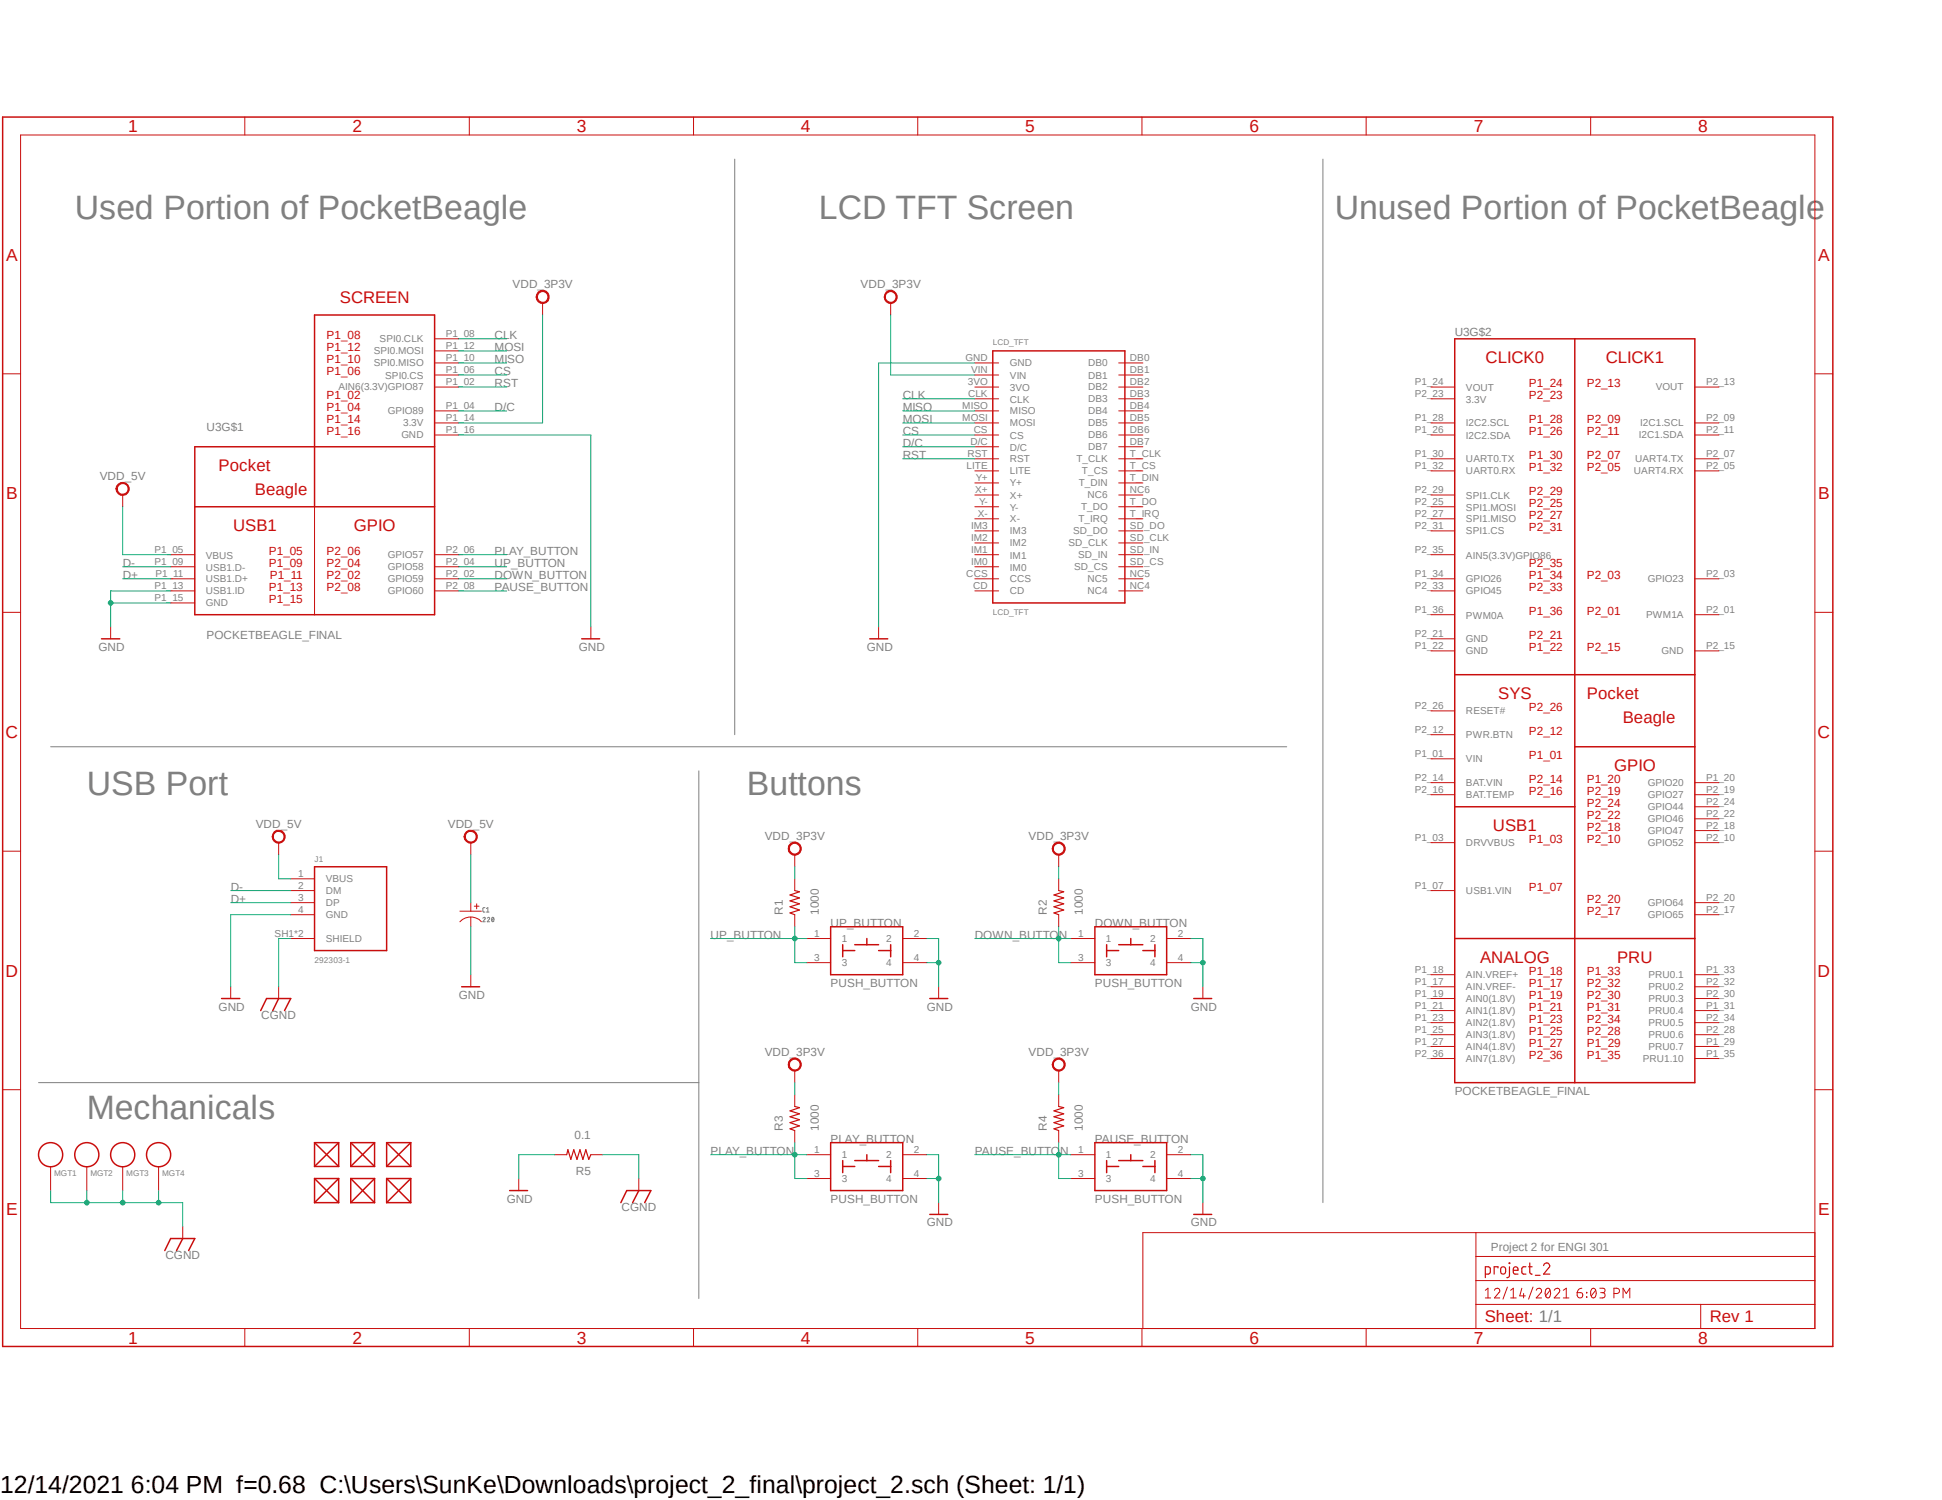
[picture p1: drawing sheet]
<svg xmlns="http://www.w3.org/2000/svg" width="279mm" height="216mm" viewBox="0 0 279 216" stroke-linecap="round" stroke-linejoin="round" font-family="sans-serif">
<path d="M0 16.6l264.5 177.6M264.5 16.6l-264.5 177.6" fill="none" stroke="#fff" stroke-width=".14"/>
<path d="M105.7 22.9v82.8M190.3 22.9v150.2M7.3 107.5h177.8M100.5 111v75.9M69.5 132.2l.3-.2v.2l-.3 .5h.3M69.8 130.6l-.3 .2v.3l.1 .2h.2M70 131.3h.4M70 130.8l.2-.2v.7M70.1 132.2l.2-.2 .1 .1-.3 .6h.3M70.8 132l.2 .1 .1 .2-.1 .3-.1 .1-.2-.4zM71 132.2l-.3 .3M5.5 155.8h95" fill="none" stroke="#808080" stroke-width=".14"/>
<g fill="none" stroke="#c90d0c" stroke-width=".14">
<path d="M3 19.4h258.1v171.8h-258.1zM35.2 16.8v2.6M67.5 16.8v2.6M99.8 16.8v2.6M132 16.8v2.6M164.3 16.8v2.6M196.6 16.8v2.6M228.9 16.8v2.6M.4 53.8h2.6M62.5 54h3.5M62.5 48.8h3.5M62.5 52.2h3.5"/>
<path d="M62.5 50.5h3.5M62.5 55.7h3.5M62.5 59.1h3.5M205.9 55.7h3.4M205.9 57.4h3.4M243.8 55.7h3.5M261.1 53.8h2.6M24.6 79.8h3.4M45.3 72.9v15.6M62.5 79.8h3.5M62.5 60.9h3.5M62.5 62.6h3.5"/>
<path d="M205.9 79.8h3.4M205.9 60.9h3.4M205.9 62.6h3.4M205.9 66h3.4M205.9 67.8h3.4M205.9 72.9h3.4M205.9 74.7h3.4M205.9 71.2h3.4M205.9 76.4h3.4M243.8 60.9h3.5M243.8 62.6h3.5M243.8 66h3.5"/>
<path d="M243.8 67.8h3.5M.4 88.1h2.6M24.6 83.3h3.4M24.6 81.6h3.4M24.6 85h3.4M24.6 86.8h3.4M62.5 83.3h3.5M62.5 81.6h3.5M62.5 85h3.5M205.9 83.3h3.4M205.9 85h3.4M205.9 91.9h3.4"/>
<path d="M205.9 88.5h3.4M205.9 93.7h3.4M243.8 83.3h3.5M243.8 88.5h3.5M243.8 93.7h3.5M261.1 88.1h2.6M205.9 109.2h3.4M205.9 112.6h3.4M205.9 114.4h3.4M205.9 105.7h3.4M205.9 102.3h3.4M243.8 112.6h3.5"/>
<path d="M243.8 114.4h3.5M243.8 119.5h3.5M243.8 117.9h3.5M243.8 116.1h3.5M.4 122.5h2.6M41.8 126.5h3.5M41.8 128.2h3.5M41.8 129.9h3.5M41.8 131.7h3.5M41.8 135.1h3.5M116.1 135.1h3.4M116.1 138.6h3.4"/>
<path d="M129.9 135.1h3.4M129.9 138.6h3.4M205.9 128.2h3.4M205.9 121.3h3.4M243.8 129.9h3.5M243.8 131.7h3.5M243.8 121.3h3.5M261.1 122.5h2.6M.4 156.8h2.6M205.9 142h3.4M205.9 143.7h3.4M205.9 145.5h3.4"/>
<path d="M205.9 147.2h3.4M205.9 148.9h3.4M205.9 150.6h3.4M205.9 140.3h3.4M205.9 152.4h3.4M243.8 142h3.5M243.8 143.7h3.5M243.8 145.5h3.5M243.8 147.2h3.5M243.8 148.9h3.5M243.8 150.6h3.5M243.8 140.3h3.5"/>
<path d="M243.8 152.4h3.5M261.1 156.8h2.6M7.3 167.9v3.5M74.6 169.6v1.8M91.9 169.6v1.8M212.3 177.4v13.8M261.1 177.4h-96.7v13.8M35.2 191.2v2.6M67.5 191.2v2.6M99.8 191.2v2.6M132 191.2v2.6M164.3 191.2v2.6"/>
<path d="M196.6 191.2v2.6M212.3 187.7h48.8M212.3 184.3h48.8M212.3 180.8h48.8M213.7 185.7l.4-.3v1.4M213.7 186.8h.8M215 185.7a.4 .4 0 0 1 .5-.3 .4 .4 0 0 1 .3 .5l-.8 .9h.8M216.9 185.3l-.7 1.7M217.3 186.8h.8M217.3 185.7l.4-.3v1.4M218.9 185.4l-.2 1.1h.8M219.2 186.2v.6"/>
<path d="M220.6 185.3l-.7 1.7M221 185.7a.39 .39 0 0 1 .6-.3 .39 .39 0 0 1 .1 .7l-.7 .7h.8M222.5 185.5l.2-.1a.67 .67 0 0 1 .4 1l-.1 .2a.31 .31 0 0 1-.3 .2 .31 .31 0 0 1-.3-.2 1.05 1.05 0 0 1 .1-1.1zM223 185.7l-.6 .8M223.6 185.7a.4 .4 0 0 1 .5-.3 .4 .4 0 0 1 .3 .5l-.8 .9h.8M224.9 186.8h.8M224.9 185.7l.4-.3v1.4M226.9 186.1h.5a.41 .41 0 0 1 .3 .4 .41 .41 0 0 1-.4 .4 .41 .41 0 0 1-.4-.5zM227.6 185.4a.65 .65 0 0 0-.7 .7M228.3 186v.1zM228.3 186.6v.1zM228.9 191.2v2.6"/>
<path d="M229.1 185.5l.1-.1a.79 .79 0 0 1 0 1.4 .84 .84 0 0 1-.1-1.3zM229.6 185.7l-.7 .8M230.2 185.4l.6 .1a.33 .33 0 0 1 .1 .3 .33 .33 0 0 1-.3 .3h-.3M230.5 186.1a.38 .38 0 0 1 .4 .3 .38 .38 0 0 1-.4 .4h-.3M232.2 186.2h.4a.38 .38 0 0 0 .4-.4 .38 .38 0 0 0-.4-.4h-.4v1.4M233.5 186.8v-1.4l.5 .8 .5-.8v1.4M244.7 187.7v3.5"/>
</g>
<g fill="none" stroke="#c90d0c" stroke-width=".21">
<path d="M.4 16.8h263.3v177h-263.3zM209.3 48.8h34.5v107h-34.5zM226.6 48.8v107M28 72.9h34.5M62.5 64.3h-34.5v24.2h34.5v-43.2h-17.2v27.6M209.3 97.1h34.5M209.3 116.1h17.3M226.6 107.5h17.2M45.3 124.8h10.3v12h-10.3zM119.5 133.4h10.4v6.9h-10.4zM121.2 136.8h1.8M121.2 136v1.7"/>
<path d="M123 136h3.4M124.7 135.1v.9M126.4 136.8h1.7M128.1 136v1.7M209.3 135.1h34.5M45.3 164.5v3.4M45.3 169.6v3.5M45.3 164.5l3.4 3.4M45.3 164.5h3.4M45.3 167.9h3.4M45.3 169.6l3.4 3.5M45.3 169.6h3.4"/>
<path d="M45.3 173.1h3.4M48.7 164.5l-3.4 3.4M48.7 164.5v3.4M48.7 169.6v3.5M48.7 169.6l-3.4 3.5M50.5 164.5h3.4M50.5 167.9h3.4M50.5 164.5l3.4 3.4M50.5 164.5v3.4M50.5 169.6v3.5M50.5 169.6h3.4M50.5 173.1h3.4"/>
<path d="M50.5 169.6l3.4 3.5M53.9 164.5l-3.4 3.4M53.9 164.5v3.4M53.9 169.6v3.5M53.9 169.6l-3.4 3.5M55.6 164.5v3.4M55.6 169.6v3.5M55.6 164.5h3.5M55.6 167.9h3.5M55.6 164.5l3.5 3.4M55.6 169.6h3.5M55.6 173.1h3.5"/>
<path d="M55.6 169.6l3.5 3.5M59.1 164.5l-3.5 3.4M59.1 164.5v3.4M59.1 169.6v3.5M59.1 169.6l-3.5 3.5M73.3 171.4h2.6M89.3 173.1l.9-1.7h3.4l-.8 1.7M91.9 171.4l-.9 1.7"/>
<circle cx="7.3" cy="166.2" r="1.74"/>
</g>
<path d="M213.7 183.4l.6-.1 .1-.7-.2-.2-.5-.1v1.6M215.5 182.5v-.2h-.5v1.1M215.9 182.5a.37 .37 0 0 1 .4-.2 .37 .37 0 0 1 .3 .4v.5a.37 .37 0 0 1-.4 .2 .37 .37 0 0 1-.3-.4zM217.1 181.8l.1 .1zM217.2 182.3v1.3l-.1 .2-.3 .1M217.7 182.8h.7a.35 .35 0 0 0-.2-.5 .35 .35 0 0 0-.5 .4l.1 .6 .2 .1h.4M219.5 182.3h-.3l-.2 .2a.88 .88 0 0 0 .1 .8l.4 .1M219.9 182.3h.5M220.1 181.8v1.3l.1 .2 .2 .1M220.9 183.6h.7M222.1 182.2a.43 .43 0 0 1 .6-.4 .43 .43 0 0 1 .1 .7l-.7 .9h.9" fill="none" stroke="#c90d0c" stroke-width=".17"/>
<path d="M77.4 42a.94 .94 0 0 1 1.5 .3 .94 .94 0 0 1-.6 1.3 .94 .94 0 0 1-1.2-.8h.2a.77 .77 0 0 1 .9-.8 .77 .77 0 0 1 .6 1.1 .77 .77 0 0 1-1.2 .2l-.3-.5h-.2z" fill-rule="evenodd" fill="#c90d0c"/>
<path d="M77.4 42a.94 .94 0 0 1 1.5 .3 .94 .94 0 0 1-.6 1.3 .94 .94 0 0 1-1.2-.8h.2a.77 .77 0 0 1 .9-.8 .77 .77 0 0 1 .6 1.1 .77 .77 0 0 1-1.2 .2l-.3-.5h-.2zM78.1 43.6v1.7" fill="none" stroke="#c90d0c" stroke-width=".14"/>
<path d="M17 69.7a.95 .95 0 0 1 1.4 .1 .95 .95 0 0 1-.3 1.4 .95 .95 0 0 1-1.3-.5l-.1-.3h.2a.78 .78 0 0 1 1-.8 .78 .78 0 0 1 .5 1.1 .78 .78 0 0 1-1.3 .3l-.2-.3v-.3h-.2l.1-.4z" fill-rule="evenodd" fill="#c90d0c"/>
<g fill="none" stroke="#c90d0c" stroke-width=".14">
<path d="M17 69.7a.95 .95 0 0 1 1.4 .1 .95 .95 0 0 1-.3 1.4 .95 .95 0 0 1-1.3-.5l-.1-.3h.2a.78 .78 0 0 1 1-.8 .78 .78 0 0 1 .5 1.1 .78 .78 0 0 1-1.3 .3l-.2-.3v-.3h-.2l.1-.4zM17.7 71.2v1.7M15.9 90.2v1.7M85 90.2v1.7M66.2 131.1h3.1M66.2 132.7a2.07 2.07 0 0 1 3.1 0M67.7 129.9v1.2M67.7 132v1.4M68.2 130.4h.7M68.6 130.1v.7M114.3 126.5v1.7M114.3 131.7v1.7"/>
<path d="M154.1 135.1h3.4M154.1 138.6h3.4M167.9 135.1h3.4M167.9 138.6h3.4M135 142v1.7M173.1 142v1.7M116.1 166.2h3.4M116.1 169.6h3.4M129.9 166.2h3.4M129.9 169.6h3.4M135 173.1v1.7M154.1 166.2h3.4"/>
<path d="M154.1 169.6h3.4M167.9 166.2h3.4M167.9 169.6h3.4M173.1 173.1v1.7"/>
</g>
<path d="M114.3 128.2l.7 .2-1.3 .4 1.3 .4-1.3 .5 1.3 .4-1.3 .4 1.3 .5-1.3 .4 .6 .3" fill="none" stroke="#c90d0c" stroke-width=".17"/>
<g fill="none" stroke="#c90d0c" stroke-width=".21">
<path d="M14.6 91.9h2.6M83.7 91.9h2.6M157.5 133.4h10.4v6.9h-10.4zM159.2 136.8h1.8M159.2 136v1.7M161 136h3.4M162.7 135.1v.9M164.4 136.8h1.8M166.2 136v1.7M133.8 143.7h2.6M171.7 143.7h2.6M119.5 164.5h10.4v6.9h-10.4z"/>
<path d="M121.2 167.9h1.8M121.2 167v1.8M123 167h3.4M124.7 166.2v.8M126.4 167.9h1.7M128.1 167v1.8M133.8 174.8h2.6M157.5 164.5h10.4v6.9h-10.4zM159.2 167.9h1.8M159.2 167v1.8M161 167h3.4M162.7 166.2v.8"/>
<path d="M164.4 167.9h1.8M166.2 167v1.8M171.7 174.8h2.6"/>
</g>
<path d="M113.7 121.5a.94 .94 0 0 1 1.5 .2 .94 .94 0 0 1-.6 1.3 .94 .94 0 0 1-1.2-.8h.2a.77 .77 0 0 1 .9-.8 .77 .77 0 0 1 .5 1.1 .77 .77 0 0 1-1.2 .2l-.2-.2v-.3h-.2l.1-.4z" fill-rule="evenodd" fill="#c90d0c"/>
<path d="M113.7 121.5a.94 .94 0 0 1 1.5 .2 .94 .94 0 0 1-.6 1.3 .94 .94 0 0 1-1.2-.8h.2a.77 .77 0 0 1 .9-.8 .77 .77 0 0 1 .5 1.1 .77 .77 0 0 1-1.2 .2l-.2-.2v-.3h-.2l.1-.4zM114.3 123v1.8" fill="none" stroke="#c90d0c" stroke-width=".14"/>
<path d="M151.7 121.5a.94 .94 0 0 1 1.4 .2 .94 .94 0 0 1-.5 1.3 .94 .94 0 0 1-1.2-.8h.2a.77 .77 0 0 1 .9-.8 .77 .77 0 0 1 .5 1.1 .77 .77 0 0 1-1.2 .2l-.2-.2v-.3h-.2l.1-.4z" fill-rule="evenodd" fill="#c90d0c"/>
<path d="M151.7 121.5a.94 .94 0 0 1 1.4 .2 .94 .94 0 0 1-.5 1.3 .94 .94 0 0 1-1.2-.8h.2a.77 .77 0 0 1 .9-.8 .77 .77 0 0 1 .5 1.1 .77 .77 0 0 1-1.2 .2l-.2-.2v-.3h-.2l.1-.4zM152.3 123v1.8" fill="none" stroke="#c90d0c" stroke-width=".14"/>
<path d="M113.7 152.5a.94 .94 0 0 1 1.5 .2 .94 .94 0 0 1-.6 1.4 .94 .94 0 0 1-1.2-.9h.2a.78 .78 0 0 1 1.1-.6 .78 .78 0 0 1 .2 1.3 .78 .78 0 0 1-1.3-.4v-.3h-.2l.1-.3z" fill-rule="evenodd" fill="#c90d0c"/>
<path d="M113.7 152.5a.94 .94 0 0 1 1.5 .2 .94 .94 0 0 1-.6 1.4 .94 .94 0 0 1-1.2-.9h.2a.78 .78 0 0 1 1.1-.6 .78 .78 0 0 1 .2 1.3 .78 .78 0 0 1-1.3-.4v-.3h-.2l.1-.3zM114.3 154.1v1.7" fill="none" stroke="#c90d0c" stroke-width=".14"/>
<path d="M151.7 152.5a.94 .94 0 0 1 1.4 .2 .94 .94 0 0 1-.5 1.4 .94 .94 0 0 1-1.2-.9h.2a.78 .78 0 0 1 1.1-.6 .78 .78 0 0 1 .1 1.3 .78 .78 0 0 1-1.2-.4v-.3h-.2z" fill-rule="evenodd" fill="#c90d0c"/>
<path d="M152.3 126.5v1.7M152.3 131.7v1.7M114.3 157.6v1.7M151.7 152.5a.94 .94 0 0 1 1.4 .2 .94 .94 0 0 1-.5 1.4 .94 .94 0 0 1-1.2-.9h.2a.78 .78 0 0 1 1.1-.6 .78 .78 0 0 1 .1 1.3 .78 .78 0 0 1-1.2-.4v-.3h-.2zM152.3 154.1v1.7M152.3 157.6v1.7M114.3 162.7v1.8M152.3 162.7v1.8" fill="none" stroke="#c90d0c" stroke-width=".14"/>
<path d="M152.3 128.2l.7 .2-1.4 .4 1.4 .4-1.4 .5 1.4 .4-1.4 .4 1.4 .5-1.4 .4 .7 .3M114.3 159.3l.7 .1-1.3 .5 1.3 .4-1.3 .4 1.3 .5-1.3 .4 1.3 .5-1.3 .4 .6 .2M152.3 159.3l.7 .1-1.4 .5 1.4 .4-1.4 .4 1.4 .5-1.4 .4 1.4 .5-1.4 .4 .7 .2" fill="none" stroke="#c90d0c" stroke-width=".17"/>
<path d="M39.5 119.7a.94 .94 0 0 1 1.4 .2 .94 .94 0 0 1-.5 1.4 .94 .94 0 0 1-1.2-.9h.1a.78 .78 0 0 1 1.1-.6 .78 .78 0 0 1 .2 1.3 .78 .78 0 0 1-1.2-.4l-.1-.3h-.1z" fill-rule="evenodd" fill="#c90d0c"/>
<path d="M39.5 119.7a.94 .94 0 0 1 1.4 .2 .94 .94 0 0 1-.5 1.4 .94 .94 0 0 1-1.2-.9h.1a.78 .78 0 0 1 1.1-.6 .78 .78 0 0 1 .2 1.3 .78 .78 0 0 1-1.2-.4l-.1-.3h-.1zM40.1 121.3v1.7M33.2 142v1.7M40.1 142v1.7" fill="none" stroke="#c90d0c" stroke-width=".14"/>
<path d="M31.9 143.7h2.6M37.5 145.5l.9-1.8h3.4l-.9 1.8M40.1 143.7l-.9 1.8" fill="none" stroke="#c90d0c" stroke-width=".21"/>
<path d="M67.1 119.7a.96 .96 0 0 1 1.5 .3 .96 .96 0 0 1-.7 1.4 .96 .96 0 0 1-1.1-1h.1a.79 .79 0 0 1 1-.8 .79 .79 0 0 1 .5 1.2 .79 .79 0 0 1-1.2 .2l-.3-.6h-.1v-.3z" fill-rule="evenodd" fill="#c90d0c"/>
<g fill="none" stroke="#c90d0c" stroke-width=".14">
<path d="M140.3 52.2h3.4M140.3 54h3.4M140.3 55.7h3.4M140.3 57.4h3.4M140.3 59.1h3.4M161 52.2h3.4M161 54h3.4M161 55.7h3.4M161 57.4h3.4M161 59.1h3.4M140.3 60.9h3.4M140.3 62.6h3.4"/>
<path d="M140.3 64.3h3.4M140.3 66h3.4M140.3 67.8h3.4M140.3 69.5h3.4M140.3 71.2h3.4M140.3 72.9h3.4M140.3 74.7h3.4M140.3 76.4h3.4M140.3 78.1h3.4M140.3 79.8h3.4M161 60.9h3.4M161 62.6h3.4"/>
<path d="M161 64.3h3.4M161 66h3.4M161 67.8h3.4M161 69.5h3.4M161 71.2h3.4M161 72.9h3.4M161 74.7h3.4M161 76.4h3.4M161 78.1h3.4M161 79.8h3.4M126.4 90.2v1.7M140.3 81.6h3.4"/>
<path d="M140.3 83.3h3.4M140.3 85h3.4M161 81.6h3.4M161 83.3h3.4M161 85h3.4M67.1 119.7a.96 .96 0 0 1 1.5 .3 .96 .96 0 0 1-.7 1.4 .96 .96 0 0 1-1.1-1h.1a.79 .79 0 0 1 1-.8 .79 .79 0 0 1 .5 1.2 .79 .79 0 0 1-1.2 .2l-.3-.6h-.1v-.3zM67.7 121.3v1.7M67.7 140.3v1.7M12.5 167.9v3.5M17.7 167.9v3.5M22.8 167.9v3.5M26.3 176.5v1.8"/>
<path d="M79.8 166.2h1.7M85 166.2h1.7"/>
</g>
<g fill="none" stroke="#c90d0c" stroke-width=".21">
<path d="M142.8 50.5h19v36.3h-19zM125.1 91.9h2.6M66.4 142h2.6M26.3 178.3l-.9 1.7M23.7 180l.9-1.7h3.4l-.9 1.7"/>
<circle cx="12.5" cy="166.2" r="1.74"/>
<circle cx="17.6" cy="166.2" r="1.74"/>
<circle cx="22.8" cy="166.2" r="1.74"/>
</g>
<path d="M81.5 166.2l.2-.7 .4 1.4 .4-1.4 .5 1.4 .4-1.4 .5 1.4 .4-1.4 .4 1.4 .3-.7" fill="none" stroke="#c90d0c" stroke-width=".17"/>
<path d="M127.5 42a.94 .94 0 0 1 1.5 .3 .94 .94 0 0 1-.6 1.3 .94 .94 0 0 1-1.2-.8h.2a.78 .78 0 0 1 1.1-.7 .78 .78 0 0 1 .2 1.3 .78 .78 0 0 1-1.3-.3v-.3h-.2z" fill-rule="evenodd" fill="#c90d0c"/>
<path d="M127.5 42a.94 .94 0 0 1 1.5 .3 .94 .94 0 0 1-.6 1.3 .94 .94 0 0 1-1.2-.8h.2a.78 .78 0 0 1 1.1-.7 .78 .78 0 0 1 .2 1.3 .78 .78 0 0 1-1.3-.3v-.3h-.2zM128.1 43.6v1.7" fill="none" stroke="#c90d0c" stroke-width=".14"/>
<g fill="none" stroke="#0dab76" stroke-width=".14">
<path d="M66 48.8h6.9M66 50.5h6.9M66 52.2h6.9M66 59.1h6.9M66 54h6.9M66 55.7h6.9M129.9 57.4h10.4M129.9 59.1h10.4M66 79.8h6.9M129.9 60.9h10.4M129.9 62.6h10.4M129.9 66h10.4"/>
<path d="M129.9 64.3h10.4M114.3 164.5v5.1M114.3 166.2h1.8"/>
</g>
<circle cx="114.3" cy="166.2" r=".33" fill="#0dab76"/>
<g fill="none" stroke="#0dab76" stroke-width=".14">
<path d="M152.3 133.4v5.2h1.8M152.3 135.1h1.8M102.2 166.2h12.1M114.3 169.6h1.8"/>
<circle cx="114.3" cy="166.2" r=".33"/>
</g>
<circle cx="152.3" cy="135.1" r=".33" fill="#0dab76"/>
<g fill="none" stroke="#0dab76" stroke-width=".14">
<path d="M66 83.3h6.9M114.3 133.4v1.7h1.8M140.3 135.1h12"/>
<circle cx="152.3" cy="135.1" r=".33"/>
</g>
<circle cx="114.3" cy="135.1" r=".33" fill="#0dab76"/>
<g fill="none" stroke="#0dab76" stroke-width=".14">
<path d="M66 81.6h6.9M66 85h6.9M102.2 135.1h12.1v3.5h1.8M152.3 164.5v5.1h1.8M152.3 166.2h1.8"/>
<circle cx="114.3" cy="135.1" r=".33"/>
</g>
<circle cx="152.3" cy="166.2" r=".33" fill="#0dab76"/>
<g fill="none" stroke="#0dab76" stroke-width=".14">
<path d="M15.9 86.8h8.7M17.7 81.6h6.9M17.7 83.3h6.9M24.6 85h-8.7v5.2M33.2 128.2h8.6M33.2 129.9h8.6M140.3 166.2h12"/>
<circle cx="152.3" cy="166.2" r=".33"/>
</g>
<circle cx="15.9" cy="86.8" r=".33" fill="#0dab76"/>
<g fill="none" stroke="#0dab76" stroke-width=".14">
<path d="M66 62.6h19v27.6M133.3 135.1h1.7v6.9M133.3 138.6h1.7"/>
<circle cx="15.9" cy="86.8" r=".33"/>
</g>
<circle cx="135" cy="138.6" r=".33" fill="#0dab76"/>
<g fill="none" stroke="#0dab76" stroke-width=".14">
<path d="M133.3 169.6h1.7M133.3 166.2h1.7v6.9"/>
<circle cx="135" cy="138.6" r=".33"/>
</g>
<circle cx="135" cy="169.6" r=".33" fill="#0dab76"/>
<g fill="none" stroke="#0dab76" stroke-width=".14">
<path d="M171.3 135.1h1.8v6.9M171.3 138.6h1.8"/>
<circle cx="135" cy="169.6" r=".33"/>
</g>
<circle cx="173.1" cy="138.6" r=".33" fill="#0dab76"/>
<g fill="none" stroke="#0dab76" stroke-width=".14">
<path d="M171.3 166.2h1.8v6.9M171.3 169.6h1.8"/>
<circle cx="173.1" cy="138.6" r=".33"/>
</g>
<circle cx="173.1" cy="169.6" r=".33" fill="#0dab76"/>
<g fill="none" stroke="#0dab76" stroke-width=".14">
<path d="M78.1 45.3v15.6h-12.1M128.1 45.3v8.7h12.2M140.3 52.2h-13.9v38M17.7 72.9v6.9h6.9M40.1 123v3.5h1.7M41.8 131.7h-8.6v10.3M41.8 135.1h-1.7v6.9M67.7 123v6.9M67.7 133.4v6.9M114.3 124.8v1.7M152.3 124.8v1.7M114.3 155.8v1.8"/>
<path d="M152.3 155.8v1.8M7.3 171.4v1.7h19v3.4M12.5 171.4v1.7M79.8 166.2h-5.2v3.4"/>
<circle cx="173.1" cy="169.6" r=".33"/>
</g>
<circle cx="12.5" cy="173.1" r=".33" fill="#0dab76"/>
<g fill="none" stroke="#0dab76" stroke-width=".14">
<path d="M17.7 171.4v1.7"/>
<circle cx="12.5" cy="173.1" r=".33"/>
</g>
<circle cx="17.7" cy="173.1" r=".33" fill="#0dab76"/>
<g fill="none" stroke="#0dab76" stroke-width=".14">
<path d="M22.8 171.4v1.7"/>
<circle cx="17.7" cy="173.1" r=".33"/>
</g>
<circle cx="22.8" cy="173.1" r=".33" fill="#0dab76"/>
<g fill="none" stroke="#0dab76" stroke-width=".14">
<path d="M86.7 166.2h5.2v3.4"/>
<circle cx="22.8" cy="173.1" r=".33"/>
</g>
<g font-size="4.9" fill="#808080">
<text x="10.8" y="31.5">Used Portion of PocketBeagle</text>
<text x="117.8" y="31.5">LCD TFT Screen</text>
<text x="192" y="31.5">Unused Portion of PocketBeagle</text>
<text x="12.5" y="114.4">USB Port</text>
<text x="107.4" y="114.4">Buttons</text>
<text x="12.5" y="161">Mechanicals</text>
</g>
<text font-size="3.6" x="0" y="214.9">12/14/2021 6:04 PM f=0.68 C:\Users\SunKe\Downloads\project_2_final\project_2.sch (Sheet: 1/1)</text>
<g font-size="2.5" fill="#c90d0c">
<text x="18.4" y="19">1</text>
<text x="50.7" y="19">2</text>
<text x="83" y="19">3</text>
<text x="115.2" y="19">4</text>
<text x="147.5" y="19">5</text>
<text x="179.8" y="19">6</text>
<text x="212.1" y="19">7</text>
<text x="244.3" y="19">8</text>
<text x=".9" y="37.5">A</text>
<text x="261.6" y="37.5">A</text>
<text x=".9" y="71.8">B</text>
<text x="261.6" y="71.8">B</text>
<text x=".8" y="106.2">C</text>
<text x="261.5" y="106.2">C</text>
<text x=".8" y="140.6">D</text>
<text x="261.5" y="140.6">D</text>
<text x=".9" y="174.9">E</text>
<text x="261.6" y="174.9">E</text>
<text x="18.4" y="193.4">1</text>
<text x="50.7" y="193.4">2</text>
<text x="83" y="193.4">3</text>
<text x="115.2" y="193.4">4</text>
<text x="147.5" y="193.4">5</text>
<text x="179.8" y="193.4">6</text>
<text x="212.1" y="193.4">7</text>
<text x="244.3" y="193.4">8</text>
</g>
<g font-size="2.4" fill="#c90d0c">
<text x="48.9" y="43.6">SCREEN</text>
<text x="213.7" y="52.2">CLICK0</text>
<text x="231" y="52.2">CLICK1</text>
<text x="31.5" y="67.8">Pocket</text>
<text x="36.7" y="71.2">Beagle</text>
<text x="33.5" y="76.4">USB1</text>
<text x="50.9" y="76.4">GPIO</text>
<text x="215.6" y="100.6">SYS</text>
<text x="228.3" y="100.6">Pocket</text>
<text x="233.5" y="104">Beagle</text>
<text x="232.2" y="111">GPIO</text>
<text x="214.8" y="119.5">USB1</text>
<text x="212.9" y="138.6">ANALOG</text>
<text x="232.7" y="138.6">PRU</text>
<text x="213.6" y="190.3">Sheet: 1/1</text>
<text x="246" y="190.3">Rev 1</text>
</g>
<g font-size="1.7" fill="#808080">
<text x="73.7" y="41.4">VDD_3P3V</text>
<text x="123.8" y="41.4">VDD_3P3V</text>
<text x="71.2" y="48.8">CLK</text>
<text x="71.2" y="50.5">MOSI</text>
<text x="71.2" y="52.2">MISO</text>
<text x="71.2" y="54">CS</text>
<text x="209.3" y="48.3">U3G$2</text>
<text x="71.2" y="55.7">RST</text>
<text x="71.2" y="59.1">D/C</text>
<text x="129.9" y="57.4">CLK</text>
<text x="129.9" y="59.1">MISO</text>
<text x="29.7" y="62.1">U3G$1</text>
<text x="129.9" y="60.9">MOSI</text>
<text x="129.9" y="62.6">CS</text>
<text x="129.9" y="64.3">D/C</text>
<text x="14.4" y="69">VDD_5V</text>
<text x="129.9" y="66">RST</text>
<text x="17.7" y="81.6">D-</text>
<text x="17.7" y="83.3">D+</text>
<text x="71.2" y="79.9">PLAY_BUTTON</text>
<text x="71.2" y="83.3">DOWN_BUTTON</text>
<text x="71.2" y="81.6">UP_BUTTON</text>
<text x="71.2" y="85">PAUSE_BUTTON</text>
<text x="14.2" y="93.7">GND</text>
<text x="29.7" y="91.9">POCKETBEAGLE_FINAL</text>
<text x="83.3" y="93.7">GND</text>
<text x="124.7" y="93.7">GND</text>
<text x="36.8" y="119.1">VDD_5V</text>
<text x="64.4" y="119.1">VDD_5V</text>
<text x="110" y="120.9">VDD_3P3V</text>
<text x="148" y="120.9">VDD_3P3V</text>
<text x="33.2" y="128.2">D-</text>
<text x="33.2" y="129.9">D+</text>
<text x="112.6" y="131.7" transform="rotate(-90 112.6 131.7)">R1</text>
<text x="117.8" y="131.7" transform="rotate(-90 117.8 131.7)">1000</text>
<text x="150.6" y="131.7" transform="rotate(-90 150.6 131.7)">R2</text>
<text x="155.8" y="131.7" transform="rotate(-90 155.8 131.7)">1000</text>
<text x="102.2" y="135.1">UP_BUTTON</text>
<text x="119.5" y="133.4">UP_BUTTON</text>
<text x="140.2" y="135.1">DOWN_BUTTON</text>
<text x="157.5" y="133.4">DOWN_BUTTON</text>
<text x="66" y="143.7">GND</text>
<text x="119.5" y="142">PUSH_BUTTON</text>
<text x="157.5" y="142">PUSH_BUTTON</text>
<text x="31.5" y="145.5">GND</text>
<text x="37.6" y="146.7">CGND</text>
<text x="133.3" y="145.5">GND</text>
<text x="171.3" y="145.5">GND</text>
<text x="110" y="151.9">VDD_3P3V</text>
<text x="148" y="151.9">VDD_3P3V</text>
<text x="209.3" y="157.6">POCKETBEAGLE_FINAL</text>
<text x="82.7" y="164">0.1</text>
<text x="102.2" y="166.2">PLAY_BUTTON</text>
<text x="112.6" y="162.7" transform="rotate(-90 112.6 162.7)">R3</text>
<text x="117.8" y="162.7" transform="rotate(-90 117.8 162.7)">1000</text>
<text x="119.5" y="164.5">PLAY_BUTTON</text>
<text x="140.2" y="166.2">PAUSE_BUTTON</text>
<text x="150.6" y="162.7" transform="rotate(-90 150.6 162.7)">R4</text>
<text x="155.8" y="162.7" transform="rotate(-90 155.8 162.7)">1000</text>
<text x="157.5" y="164.5">PAUSE_BUTTON</text>
<text x="72.9" y="173.1">GND</text>
<text x="82.8" y="169.1">R5</text>
<text x="119.5" y="173.1">PUSH_BUTTON</text>
<text x="157.5" y="173.1">PUSH_BUTTON</text>
<text x="89.4" y="174.4">CGND</text>
<text x="133.3" y="176.5">GND</text>
<text x="171.3" y="176.5">GND</text>
<text x="214.5" y="180">Project 2 for ENGI 301</text>
<text x="23.8" y="181.3">CGND</text>
</g>
<g font-size="1.7" fill="#c90d0c">
<text x="47" y="54">P1_06</text>
<text x="47" y="48.8">P1_08</text>
<text x="47" y="50.5">P1_12</text>
<text x="47" y="52.2">P1_10</text>
<text x="47" y="57.4">P1_02</text>
<text x="47" y="59.1">P1_04</text>
<text x="220" y="55.7">P1_24</text>
<text x="220" y="57.4">P2_23</text>
<text x="228.3" y="55.7">P2_13</text>
<text x="47" y="60.9">P1_14</text>
<text x="47" y="62.6">P1_16</text>
<text x="220" y="62.6">P1_26</text>
<text x="220" y="60.9">P1_28</text>
<text x="228.3" y="60.9">P2_09</text>
<text x="228.3" y="62.6">P2_11</text>
<text x="220" y="67.8">P1_32</text>
<text x="220" y="66">P1_30</text>
<text x="220" y="71.2">P2_29</text>
<text x="228.3" y="66">P2_07</text>
<text x="228.3" y="67.8">P2_05</text>
<text x="220" y="72.9">P2_25</text>
<text x="220" y="74.7">P2_27</text>
<text x="220" y="76.4">P2_31</text>
<text x="38.7" y="81.6">P1_09</text>
<text x="38.7" y="79.9">P1_05</text>
<text x="38.8" y="83.3">P1_11</text>
<text x="47" y="83.3">P2_02</text>
<text x="47" y="79.9">P2_06</text>
<text x="47" y="81.6">P2_04</text>
<text x="220" y="83.3">P1_34</text>
<text x="220" y="81.6">P2_35</text>
<text x="228.3" y="83.3">P2_03</text>
<text x="38.7" y="85">P1_13</text>
<text x="38.7" y="86.8">P1_15</text>
<text x="47" y="85">P2_08</text>
<text x="220" y="88.5">P1_36</text>
<text x="220" y="85">P2_33</text>
<text x="228.3" y="88.5">P2_01</text>
<text x="220" y="93.7">P1_22</text>
<text x="220" y="91.9">P2_21</text>
<text x="228.3" y="93.7">P2_15</text>
<text x="220" y="102.3">P2_26</text>
<text x="220" y="105.7">P2_12</text>
<text x="220" y="109.2">P1_01</text>
<text x="220" y="112.6">P2_14</text>
<text x="228.3" y="112.6">P1_20</text>
<text x="220" y="114.4">P2_16</text>
<text x="228.3" y="119.5">P2_18</text>
<text x="228.3" y="114.4">P2_19</text>
<text x="228.3" y="117.9">P2_22</text>
<text x="228.3" y="116.1">P2_24</text>
<text x="220" y="121.3">P1_03</text>
<text x="228.3" y="121.3">P2_10</text>
<text x="220" y="128.2">P1_07</text>
<text x="228.3" y="131.7">P2_17</text>
<text x="228.3" y="129.9">P2_20</text>
<text x="220" y="142">P1_17</text>
<text x="220" y="140.3">P1_18</text>
<text x="220" y="143.7">P1_19</text>
<text x="228.3" y="140.3">P1_33</text>
<text x="228.3" y="143.7">P2_30</text>
<text x="228.3" y="142">P2_32</text>
<text x="220" y="145.5">P1_21</text>
<text x="220" y="147.2">P1_23</text>
<text x="220" y="148.9">P1_25</text>
<text x="228.3" y="145.5">P1_31</text>
<text x="228.3" y="148.9">P2_28</text>
<text x="228.3" y="147.2">P2_34</text>
<text x="220" y="150.7">P1_27</text>
<text x="220" y="152.4">P2_36</text>
<text x="228.3" y="152.4">P1_35</text>
<text x="228.3" y="150.7">P1_29</text>
</g>
<g font-size="1.4" fill="#808080">
<text x="53.8" y="52.7">SPI0.MISO</text>
<text x="53.8" y="51">SPI0.MOSI</text>
<text x="54.6" y="49.3">SPI0.CLK</text>
<text x="64.1" y="53.7">P1_06</text>
<text x="64.1" y="48.6">P1_08</text>
<text x="64.1" y="52">P1_10</text>
<text x="64.1" y="50.3">P1_12</text>
<text x="138.9" y="52">GND</text>
<text x="139.7" y="53.7">VIN</text>
<text x="145.3" y="52.7">GND</text>
<text x="156.6" y="52.7">DB0</text>
<text x="162.6" y="52">DB0</text>
<text x="162.6" y="53.7">DB1</text>
<text x="48.7" y="56.2">AIN6(3.3V)GPIO87</text>
<text x="55.4" y="54.5">SPI0.CS</text>
<text x="55.8" y="59.6">GPIO89</text>
<text x="64.1" y="55.5">P1_02</text>
<text x="64.1" y="58.9">P1_04</text>
<text x="138.4" y="58.9">MISO</text>
<text x="139.2" y="55.5">3VO</text>
<text x="139.3" y="57.2">CLK</text>
<text x="145.3" y="54.5">VIN</text>
<text x="145.3" y="56.2">3VO</text>
<text x="145.3" y="58">CLK</text>
<text x="145.3" y="59.6">MISO</text>
<text x="156.6" y="54.5">DB1</text>
<text x="156.6" y="56.2">DB2</text>
<text x="156.6" y="57.9">DB3</text>
<text x="156.6" y="59.6">DB4</text>
<text x="162.6" y="55.5">DB2</text>
<text x="162.6" y="57.2">DB3</text>
<text x="162.6" y="58.9">DB4</text>
<text x="203.5" y="55.5">P1_24</text>
<text x="203.5" y="57.2">P2_23</text>
<text x="210.9" y="56.2">VOUT</text>
<text x="210.9" y="58">3.3V</text>
<text x="238.2" y="56.2">VOUT</text>
<text x="245.5" y="55.5">P2_13</text>
<text x="57.7" y="63.1">GND</text>
<text x="58" y="61.4">3.3V</text>
<text x="64.1" y="60.6">P1_14</text>
<text x="64.1" y="62.4">P1_16</text>
<text x="138.4" y="60.6">MOSI</text>
<text x="139.2" y="65.8">RST</text>
<text x="139.6" y="64.1">D/C</text>
<text x="140.1" y="62.4">CS</text>
<text x="145.3" y="61.4">MOSI</text>
<text x="145.3" y="63.1">CS</text>
<text x="145.3" y="64.9">D/C</text>
<text x="156.6" y="61.4">DB5</text>
<text x="156.6" y="63.1">DB6</text>
<text x="156.6" y="64.8">DB7</text>
<text x="162.6" y="60.6">DB5</text>
<text x="162.6" y="62.4">DB6</text>
<text x="162.6" y="64.1">DB7</text>
<text x="162.6" y="65.8">T_CLK</text>
<text x="203.5" y="62.4">P1_26</text>
<text x="203.5" y="60.6">P1_28</text>
<text x="203.5" y="65.8">P1_30</text>
<text x="210.9" y="63.1">I2C2.SDA</text>
<text x="210.9" y="61.4">I2C2.SCL</text>
<text x="235.8" y="63.1">I2C1.SDA</text>
<text x="236" y="61.4">I2C1.SCL</text>
<text x="245.5" y="65.8">P2_07</text>
<text x="245.5" y="60.6">P2_09</text>
<text x="245.5" y="62.4">P2_11</text>
<text x="139.1" y="67.5">LITE</text>
<text x="140.3" y="71">X+</text>
<text x="140.4" y="69.3">Y+</text>
<text x="145.3" y="66.5">RST</text>
<text x="145.3" y="68.3">LITE</text>
<text x="145.3" y="70">Y+</text>
<text x="145.3" y="71.8">X+</text>
<text x="154.9" y="66.5">T_CLK</text>
<text x="155.2" y="70">T_DIN</text>
<text x="155.7" y="68.3">T_CS</text>
<text x="156.5" y="71.7">NC6</text>
<text x="162.6" y="67.5">T_CS</text>
<text x="162.6" y="69.3">T_DIN</text>
<text x="162.6" y="71">NC6</text>
<text x="203.5" y="67.5">P1_32</text>
<text x="203.5" y="71">P2_29</text>
<text x="210.9" y="66.5">UART0.TX</text>
<text x="210.9" y="68.3">UART0.RX</text>
<text x="210.9" y="71.8">SPI1.CLK</text>
<text x="235.1" y="68.3">UART4.RX</text>
<text x="235.3" y="66.5">UART4.TX</text>
<text x="245.5" y="67.5">P2_05</text>
<text x="139.7" y="76.2">IM3</text>
<text x="139.7" y="77.9">IM2</text>
<text x="140.7" y="74.4">X-</text>
<text x="140.9" y="72.7">Y-</text>
<text x="145.3" y="73.5">Y-</text>
<text x="145.3" y="75.2">X-</text>
<text x="145.3" y="76.9">IM3</text>
<text x="154.4" y="76.9">SD_DO</text>
<text x="155.2" y="75.2">T_IRQ</text>
<text x="155.5" y="73.5">T_DO</text>
<text x="162.6" y="72.7">T_DO</text>
<text x="162.6" y="74.4">T_IRQ</text>
<text x="162.6" y="76.2">SD_DO</text>
<text x="162.6" y="77.9">SD_CLK</text>
<text x="203.5" y="72.7">P2_25</text>
<text x="203.5" y="74.4">P2_27</text>
<text x="203.5" y="76.2">P2_31</text>
<text x="210.9" y="73.5">SPI1.MOSI</text>
<text x="210.9" y="75.2">SPI1.MISO</text>
<text x="210.9" y="76.9">SPI1.CS</text>
<text x="22.2" y="81.4">P1_09</text>
<text x="22.2" y="79.6">P1_05</text>
<text x="22.4" y="83.1">P1_11</text>
<text x="29.6" y="82.1">USB1.D-</text>
<text x="29.6" y="83.8">USB1.D+</text>
<text x="29.6" y="80.4">VBUS</text>
<text x="55.8" y="83.8">GPIO59</text>
<text x="55.8" y="82.1">GPIO58</text>
<text x="55.8" y="80.4">GPIO57</text>
<text x="64.1" y="83.1">P2_02</text>
<text x="64.1" y="81.4">P2_04</text>
<text x="64.1" y="79.6">P2_06</text>
<text x="139" y="83.1">CCS</text>
<text x="139.7" y="79.6">IM1</text>
<text x="139.7" y="81.4">IM0</text>
<text x="145.3" y="78.7">IM2</text>
<text x="145.3" y="80.4">IM1</text>
<text x="145.3" y="82.1">IM0</text>
<text x="145.3" y="83.8">CCS</text>
<text x="153.7" y="78.6">SD_CLK</text>
<text x="154.5" y="82.1">SD_CS</text>
<text x="155.1" y="80.4">SD_IN</text>
<text x="156.5" y="83.8">NC5</text>
<text x="162.6" y="79.6">SD_IN</text>
<text x="162.6" y="81.4">SD_CS</text>
<text x="162.6" y="83.1">NC5</text>
<text x="203.5" y="83.1">P1_34</text>
<text x="203.5" y="79.6">P2_35</text>
<text x="210.9" y="83.8">GPIO26</text>
<text x="210.9" y="80.4">AIN5(3.3V)GPIO86</text>
<text x="237.1" y="83.8">GPIO23</text>
<text x="245.5" y="83.1">P2_03</text>
<text x="22.2" y="84.8">P1_13</text>
<text x="22.2" y="86.5">P1_15</text>
<text x="29.6" y="85.6">USB1.ID</text>
<text x="29.6" y="87.3">GND</text>
<text x="55.8" y="85.6">GPIO60</text>
<text x="64.1" y="84.8">P2_08</text>
<text x="140" y="84.8">CD</text>
<text x="145.3" y="85.6">CD</text>
<text x="156.5" y="85.6">NC4</text>
<text x="162.6" y="84.8">NC4</text>
<text x="203.5" y="88.3">P1_36</text>
<text x="203.5" y="84.8">P2_33</text>
<text x="210.9" y="89">PWM0A</text>
<text x="210.9" y="85.6">GPIO45</text>
<text x="236.8" y="89">PWM1A</text>
<text x="245.5" y="88.3">P2_01</text>
<text x="203.5" y="91.7">P2_21</text>
<text x="203.5" y="93.4">P1_22</text>
<text x="210.9" y="92.5">GND</text>
<text x="210.9" y="94.2">GND</text>
<text x="239" y="94.2">GND</text>
<text x="245.5" y="93.4">P2_15</text>
<text x="203.5" y="105.5">P2_12</text>
<text x="203.5" y="102.1">P2_26</text>
<text x="210.9" y="106.3">PWR.BTN</text>
<text x="210.9" y="102.8">RESET#</text>
<text x="203.5" y="109">P1_01</text>
<text x="203.5" y="112.4">P2_14</text>
<text x="210.9" y="109.7">VIN</text>
<text x="210.9" y="113.2">BAT.VIN</text>
<text x="237.1" y="113.2">GPIO20</text>
<text x="245.5" y="112.4">P1_20</text>
<text x="203.5" y="114.1">P2_16</text>
<text x="210.9" y="114.9">BAT.TEMP</text>
<text x="237.1" y="114.9">GPIO27</text>
<text x="237.1" y="118.3">GPIO46</text>
<text x="237.1" y="116.6">GPIO44</text>
<text x="245.5" y="114.1">P2_19</text>
<text x="245.5" y="119.3">P2_18</text>
<text x="245.5" y="117.6">P2_22</text>
<text x="245.5" y="115.9">P2_24</text>
<text x="203.5" y="121.1">P1_03</text>
<text x="210.9" y="121.8">DRVVBUS</text>
<text x="237.1" y="121.8">GPIO52</text>
<text x="237.1" y="120.1">GPIO47</text>
<text x="245.5" y="121.1">P2_10</text>
<text x="42.9" y="126.2">1</text>
<text x="42.9" y="128">2</text>
<text x="42.9" y="129.7">3</text>
<text x="42.9" y="131.4">4</text>
<text x="46.9" y="127">VBUS</text>
<text x="46.9" y="128.7">DM</text>
<text x="46.9" y="130.4">DP</text>
<text x="203.5" y="128">P1_07</text>
<text x="210.9" y="128.7">USB1.VIN</text>
<text x="237.1" y="130.4">GPIO64</text>
<text x="245.5" y="131.4">P2_17</text>
<text x="245.5" y="129.7">P2_20</text>
<text x="39.5" y="134.9">SH1*2</text>
<text x="46.9" y="132.2">GND</text>
<text x="46.9" y="135.6">SHIELD</text>
<text x="117.1" y="134.9">1</text>
<text x="121.1" y="135.6">1</text>
<text x="127.5" y="135.6">2</text>
<text x="131.5" y="134.9">2</text>
<text x="155.1" y="134.9">1</text>
<text x="159.1" y="135.6">1</text>
<text x="165.5" y="135.6">2</text>
<text x="169.5" y="134.9">2</text>
<text x="237.1" y="132.2">GPIO65</text>
<text x="117.1" y="138.3">3</text>
<text x="121.1" y="139.1">3</text>
<text x="127.5" y="139.1">4</text>
<text x="131.5" y="138.3">4</text>
<text x="155.1" y="138.3">3</text>
<text x="159.1" y="139.1">3</text>
<text x="165.5" y="139.1">4</text>
<text x="169.5" y="138.3">4</text>
<text x="203.5" y="141.8">P1_17</text>
<text x="203.5" y="143.5">P1_19</text>
<text x="203.5" y="140">P1_18</text>
<text x="210.9" y="142.5">AIN.VREF-</text>
<text x="210.9" y="140.8">AIN.VREF+</text>
<text x="237.2" y="140.8">PRU0.1</text>
<text x="237.2" y="142.5">PRU0.2</text>
<text x="245.5" y="140">P1_33</text>
<text x="245.5" y="143.5">P2_30</text>
<text x="245.5" y="141.8">P2_32</text>
<text x="203.5" y="145.2">P1_21</text>
<text x="203.5" y="146.9">P1_23</text>
<text x="203.5" y="148.7">P1_25</text>
<text x="210.9" y="144.3">AIN0(1.8V)</text>
<text x="210.9" y="146">AIN1(1.8V)</text>
<text x="210.9" y="147.7">AIN2(1.8V)</text>
<text x="210.9" y="149.4">AIN3(1.8V)</text>
<text x="237.2" y="146">PRU0.4</text>
<text x="237.2" y="149.4">PRU0.6</text>
<text x="237.2" y="144.2">PRU0.3</text>
<text x="237.2" y="147.7">PRU0.5</text>
<text x="245.5" y="145.2">P1_31</text>
<text x="245.5" y="148.7">P2_28</text>
<text x="245.5" y="146.9">P2_34</text>
<text x="203.5" y="150.4">P1_27</text>
<text x="203.5" y="152.2">P2_36</text>
<text x="210.9" y="151.2">AIN4(1.8V)</text>
<text x="210.9" y="152.9">AIN7(1.8V)</text>
<text x="236.4" y="152.9">PRU1.10</text>
<text x="237.2" y="151.1">PRU0.7</text>
<text x="245.5" y="150.4">P1_29</text>
<text x="245.5" y="152.2">P1_35</text>
<text x="117.1" y="166">1</text>
<text x="121.1" y="166.7">1</text>
<text x="127.5" y="166.7">2</text>
<text x="131.5" y="166">2</text>
<text x="155.1" y="166">1</text>
<text x="159.1" y="166.7">1</text>
<text x="165.5" y="166.7">2</text>
<text x="169.5" y="166">2</text>
<text x="117.1" y="169.4">3</text>
<text x="121.1" y="170.1">3</text>
<text x="127.5" y="170.1">4</text>
<text x="131.5" y="169.4">4</text>
<text x="155.1" y="169.4">3</text>
<text x="159.1" y="170.1">3</text>
<text x="165.5" y="170.1">4</text>
<text x="169.5" y="169.4">4</text>
</g>
<g font-size="1.2" fill="#808080">
<text x="142.8" y="49.7">LCD_TFT</text>
<text x="142.8" y="88.5">LCD_TFT</text>
<text x="45.3" y="124">J1</text>
<text x="45.3" y="138.6">292303-1</text>
<text x="7.8" y="169.3">MGT1</text>
<text x="13" y="169.3">MGT2</text>
<text x="18.2" y="169.3">MGT3</text>
<text x="23.3" y="169.3">MGT4</text>
</g>
</svg>
